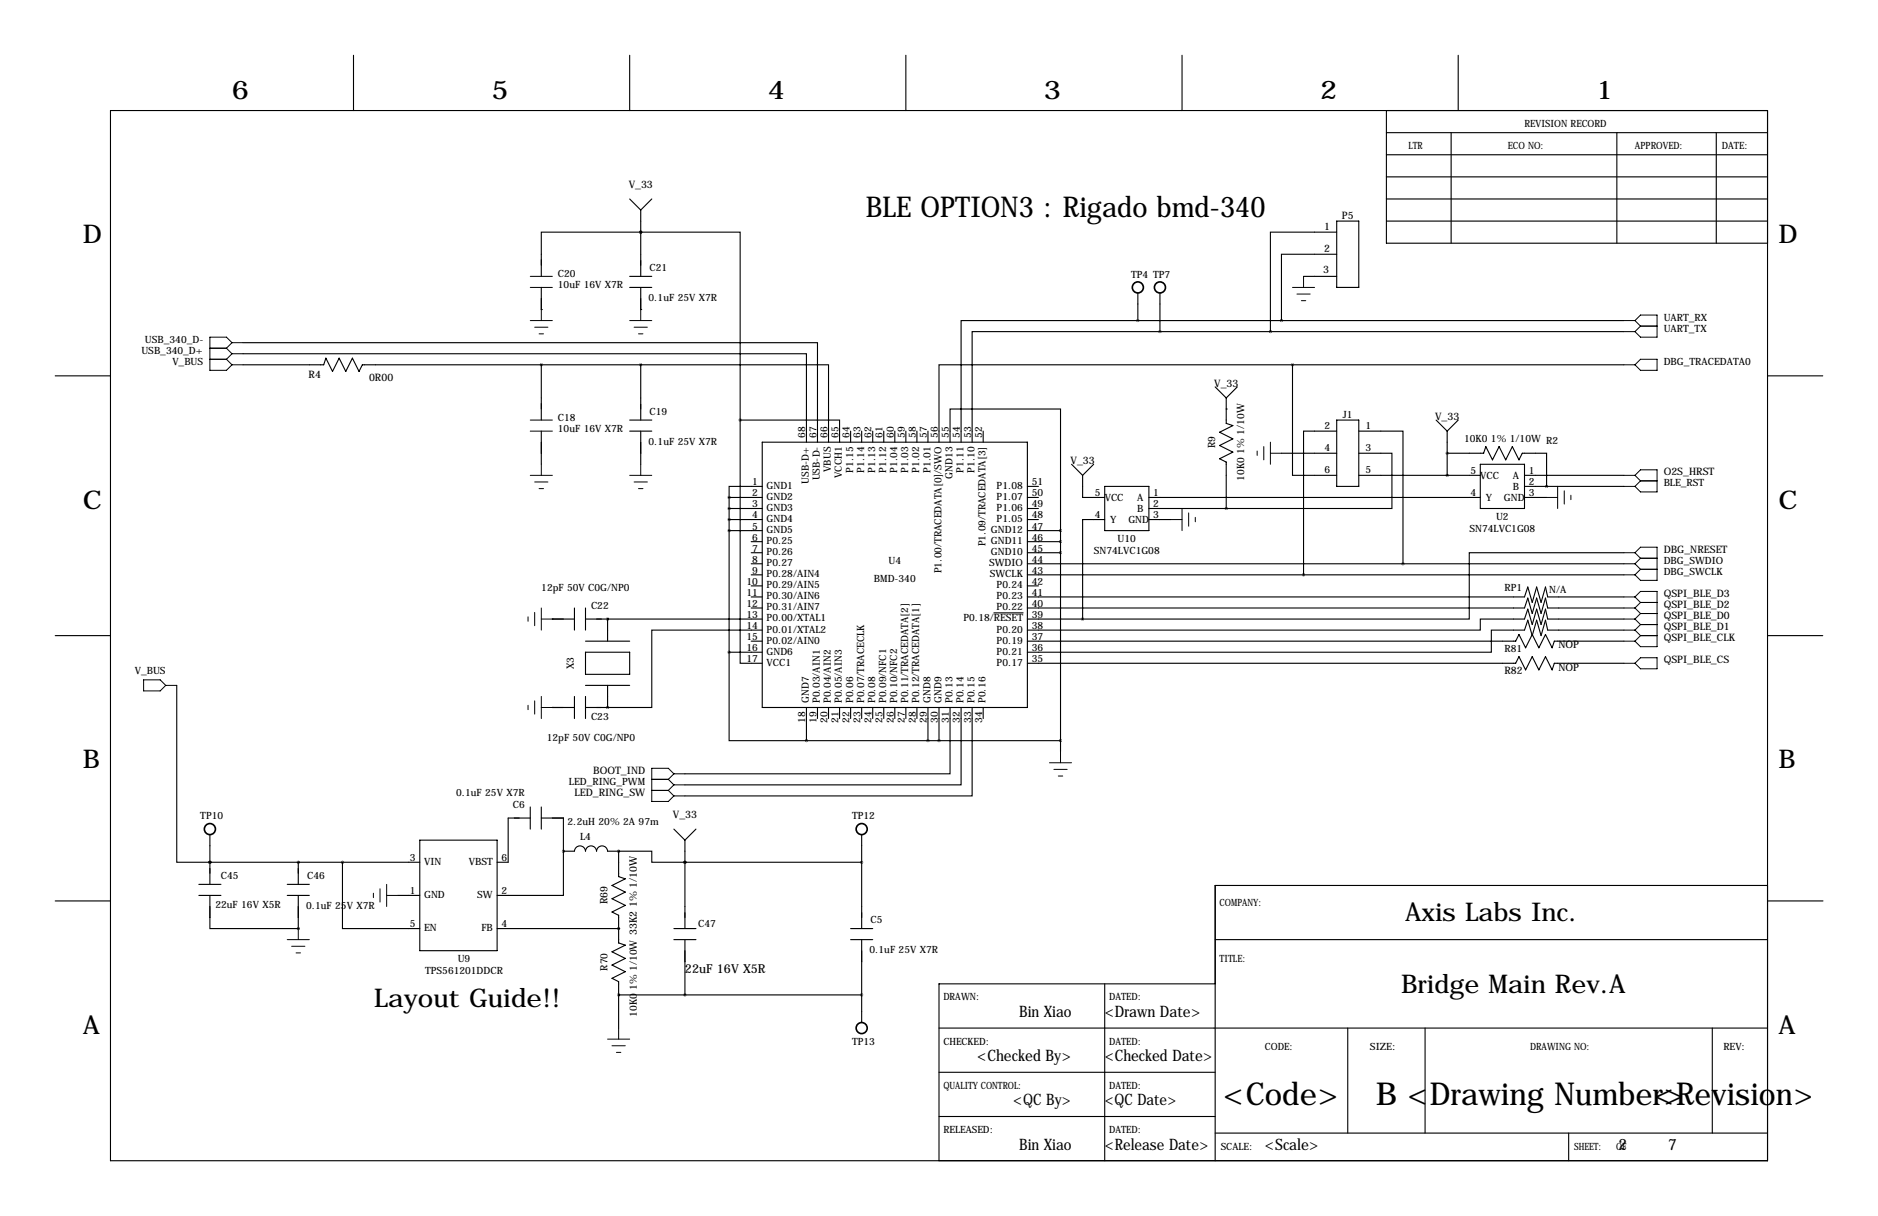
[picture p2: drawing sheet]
<svg xmlns="http://www.w3.org/2000/svg" width="432mm" height="279mm" viewBox="0 0 432 279" stroke-linecap="round" stroke-linejoin="round" font-family="sans-serif">
<g fill="none" stroke="#000" stroke-width=".25">
<path d="M81.3 12.7v12.7M144.8 12.7v12.7M208.3 12.7v12.7M271.8 12.7v12.7M335.3 12.7v12.7M25.4 25.4h381v241.3h-381zM318.8 30.5h87.6M318.8 35.6h87.6M318.8 25.4v30.5h87.6M333.7 30.5v25.4M371.8 30.5v25.4M394.6 30.5v25.4"/>
<path d="M144.8 45.7l2.5 2.6M147.3 53.3h-22.8v10.2M147.3 53.3h22.9v43.2M147.3 53.3h.1M147.3 48.3v15.2M149.9 45.7l-2.6 2.6M307.3 53.3h-15.2v22.9M307.3 58.4h-12.7v15.3M307.3 50.8h5.1v15.2h-5.1zM318.8 45.7h87.6M318.8 50.8h87.6M318.8 40.6h87.6"/>
<path d="M55.9 78.7h132.1v22.9M124.5 71.1h.1M124.5 66v5.1M144.8 63.5h5.1M144.8 66h5.1M147.3 71.1h.1M147.3 66v5.1M261.6 73.7h-40.6v27.9M261.6 67.3v6.4M261.6 73.7h111.8M266.7 76.2h-43.2v25.4M266.7 67.3v8.9"/>
<path d="M266.7 76.2h106.7M299.7 63.5h7.6M12.7 86.4h12.7M55.9 81.3h129.5v20.3M55.9 83.8h18.5l.5-1.5 1.6 3 1.5-3 1.5 3 1.5-3 1.5 3 .8-1.5h64M124.5 83.8v12.7M124.5 99.1v7.6M144.8 96.5h5.1M144.8 99.1h5.1M147.3 83.8h43.2v17.8M147.3 83.8v12.7M147.3 99.1v7.6"/>
<path d="M170.2 96.5h22.8v5.1M170.2 96.5v55.9h5.1M195.6 99.1v2.5M198.1 99.1v2.5M200.7 99.1v2.5M203.2 99.1v2.5M205.7 99.1v2.5M208.3 99.1v2.5M210.8 99.1v2.5M213.4 99.1v2.5M226.1 99.1v2.5M279.4 88.9l2.5 2.5"/>
<path d="M281.9 94h.1M281.9 91.4v5.9l1.6 .5-3.1 1.5 3.1 1.5-3.1 1.6 3.1 1.5-3.1 1.5 1.5 .8v10.6M284.5 88.9l-2.6 2.5M297.2 83.8v25.4h10.1M297.2 83.8h-81.3v17.8M297.2 83.8h76.2M307.3 99.1h-7.6v33M307.3 96.5h5.1v15.3h-5.1zM312.4 99.1h10.2v30.4M330.2 96.5l2.5 2.6M332.7 99.1v10.1M335.3 96.5l-2.6 2.6"/>
<path d="M406.4 86.4h12.7M167.6 114.3h7.7M167.6 116.8h7.7M167.6 119.4h7.7M167.6 114.3v35.6M175.3 111.8h-7.7v2.5M175.3 101.6h60.9v61h-60.9zM218.4 101.6v-7.6h25.4v27.9M236.2 111.8h2.6M236.2 114.3h2.6M236.2 116.8h2.6M236.2 119.4h2.6"/>
<path d="M246.4 106.7l2.5 2.5M248.9 109.2v5.1h5.1M251.5 106.7l-2.6 2.5M254 119.4h-5.1v22.8M254 111.8h10.2v10.1h-10.2zM264.2 114.3h76.2M264.2 116.8h17.7M264.2 119.4h5M294.6 104.1h12.7M312.4 104.1h7.6v12.7h-38.1M312.4 109.2h28M332.7 104.1h8.4l.5-1.5 1.6 3.1 1.5-3.1 1.5 3.1 1.5-3.1 1.5 3.1 .8-1.6h5.6v7.7"/>
<path d="M340.4 106.7h10.1v10.1h-10.1zM350.5 111.8h22.9M350.5 114.3h5.1M350.5 109.2h22.9M132.1 139.7v5.1M134.6 139.7v5.1M167.6 121.9h7.7M172.7 124.5h2.6M172.7 127h2.6M172.7 129.5h2.6M172.7 132.1h2.6M172.7 134.6h2.6"/>
<path d="M172.7 137.2h2.6M172.7 139.7h2.6M236.2 121.9h7.6M236.2 124.5h7.6M236.2 127h7.6M236.2 129.5h137.2M236.2 132.1h137.2M236.2 134.6h2.6M236.2 137.2h114.3l.8-2.3 1 3.5 1-3.5 1 3.5 1-3.5 .6 2.3h17.5M236.2 139.7h114.3l.8-2.3 1 3.6 1-3.6 1 3.6 1-3.6 .6 2.3h17.5M243.8 121.9v50.8M373.4 127h-35.6v15.2h-88.9"/>
<path d="M12.7 146h12.7M40.6 157.5v40.6h7.7M127 142.2h.1M127 142.2h5.1M134.6 149.9h10.2v5h-10.2zM134.6 142.2h40.7M134.6 147.3h10.2M134.6 157.5h10.2M139.7 142.2h.1M139.7 142.2v5.1M139.7 157.5v5.1M167.6 149.9v20.3h17.8"/>
<path d="M167.6 149.9h7.7M172.7 147.3h2.6M175.3 144.8h-25.4v17.8h-10.2M228.5 140.8h6.7M236.2 142.2h12.7M236.2 147.3h112.3l.7-1.5 1.6 3 1.5-3 1.5 3 1.5-3 1.6 3 .5-1.5h16M236.2 152.4h112.3l.7-1.5 1.6 3 1.5-3 1.5 3 1.5-3 1.6 3 .5-1.5h16M373.4 144.8h-17.5l-.6-2.3-1 3.5-1-3.5-1 3.5-1-3.5-.8 2.3h-7.6v5.1h-106.7M373.4 142.2h-17.5l-.6-2.2-1 3.5-1-3.5-1 3.5-1-3.5-.8 2.2h-10.1v2.6h-104.2M406.4 146h12.7M127 162.6h.1M127 162.6h5.1"/>
<path d="M132.1 160v5.1M134.6 162.6h5.1M134.6 160v5.1M139.7 162.6h.1M185.4 162.6v7.6M185.4 170.2h58.4M188 162.6v2.5M190.5 162.6v2.5M193 162.6v2.5M195.6 162.6v2.5M198.1 162.6v2.5M200.7 162.6v2.5"/>
<path d="M203.2 162.6v2.5M205.7 162.6v2.5M208.3 162.6v2.5M210.8 162.6v2.5M213.4 162.6v7.6M215.9 162.6v7.6M218.4 162.6v15.2h-60.9M221 162.6v17.7h-63.5M223.5 162.6v20.3h-66M226.1 162.6v2.5M48.3 198.1h.1M48.3 198.1h48.2"/>
<path d="M48.3 191.8v11.4M68.6 198.1h.1M68.6 198.1v5.1M78.7 198.1v15.3h17.8M96.5 193h17.8v25.4h-17.8zM121.9 188h-5.1v10.1h-2.5M121.9 185.4v5.1M124.5 185.4v5.1M124.5 188h5v7.6M129.5 195.6h2.6a1.27 1.27 0 0 1 1.3-1.2 1.27 1.27 0 0 1 1.2 1.2 1.27 1.27 0 0 1 1.3-1.2 1.27 1.27 0 0 1 1.3 1.2 1.27 1.27 0 0 1 1.2-1.2 1.27 1.27 0 0 1 1.3 1.2h2.5M129.5 195.6h.1M129.5 195.6v10.1h-15.2"/>
<path d="M142.2 195.6h7.7v2.5h7.6M142.2 195.6h.1M142.2 195.6v5.8l1.6 .5-3.1 1.6 3.1 1.5-3.1 1.5 3.1 1.5-3.1 1.5 1.5 .8v6.4l1.6 .5-3.1 1.5 3.1 1.5-3.1 1.5 3.1 1.6-3.1 1.5 1.5 .8v10.6M154.9 190.5l2.6 2.5M157.5 198.1h.1M157.5 198.1h40.6M157.5 193v20.4M160 190.5l-2.5 2.5M198.1 191.8v21.6M12.7 207h12.7M45.7 205.7h5.1M45.7 203.2h5.1"/>
<path d="M48.3 205.7v7.7h20.3M66 205.7h5.1M66 203.2h5.1M68.6 213.4h.1M68.6 205.7v7.7M91.4 205.7h5.1M114.3 213.4h27.9M142.2 213.4h.1M154.9 215.9h5.1M154.9 213.4h5.1M157.5 215.9v12.7M195.6 215.9h5.1"/>
<path d="M195.6 213.4h5.1M198.1 215.9v19M279.4 215.9h127M406.4 203.5h-127v63.2M406.5 207h12.7M142.2 228.6h.1M142.2 228.6h55.9M215.9 236.2h190.5M254 226.1v40.6M279.4 226.1h-63.5v40.6M309.9 236.2v24.1M327.7 236.2v24.1"/>
<path d="M393.7 236.2v24.1M215.9 246.4h63.5M215.9 256.5h63.5M279.4 260.3h127M360.7 260.3v6.4"/>
</g>
<g fill="none" stroke="#000" stroke-width=".23">
<path d="M53.3 78.7l-1.2-1.2h-3.8v7.6h3.8l1.2-1.3M53.3 78.7h2.6M53.3 78.7l-1.2 1.3M121.9 63.5h5.1M121.9 66h5.1M121.9 73.7h5.1M122.9 75.2h3.1M124 76.7h1M124.5 71.1v2.6M144.8 73.7h5.1M145.8 75.2h3M146.8 76.7h1"/>
<path d="M147.3 71.1v2.6M297.2 66h5.1M298.2 67.6h3M299.2 69.1h1M299.7 63.5v2.5M373.4 73.7h2.5M373.4 76.2h2.5M375.9 73.7l1.3-1.3h3.8v5.1h-3.8l-1.3-1.3M375.9 73.7l1.3 1.2M377.2 74.9h3.8M377.2 74.9l-1.3 1.3M48.3 82.5h3.8"/>
<path d="M48.3 80h3.8M52.1 82.5l1.2 1.3M52.1 80l1.2 1.3M53.3 83.8h2.6M53.3 81.3h2.6M53.3 81.3l-1.2 1.2M121.9 96.5h5.1M121.9 99.1h5.1M373.4 83.8h2.5M375.9 83.8l1.3-1.3h3.8v2.6h-3.8zM121.9 109.2h5.1M122.9 110.7h3.1"/>
<path d="M124 112.3h1M124.5 106.7v2.5M144.8 109.2h5.1M145.8 110.7h3M146.8 112.3h1M147.3 106.7v2.5M269.2 119.4h2.6M271.8 116.8v5.1M273.3 117.9v3M274.8 118.9v1M289.1 103.6v1M290.6 102.6v3.1"/>
<path d="M292.1 104.1h2.5M292.1 101.6v5.1M355.6 114.3h2.5M358.1 111.8v5M359.7 112.8v3M361.2 113.8v1M373.4 109.2h2.5M373.4 111.8h2.5M375.9 109.2l1.3-1.3h3.8v5.1h-3.8l-1.3-1.2M375.9 109.2l1.3 1.3M377.2 110.5h3.8M377.2 110.5l-1.3 1.3"/>
<path d="M124.5 139.7v5.1M373.4 132.1h2.5M373.4 129.5h2.5M373.4 127h2.5M373.4 139.7h2.5M373.4 137.2h2.5M375.9 127l1.3-1.3h3.8v7.6h-3.8l-1.3-1.2M375.9 137.2l1.3-1.3h3.8v12.7h-3.8l-1.3-1.3M375.9 129.5l1.3 1.3M375.9 127l1.3 1.3M375.9 139.7l1.3 1.3M375.9 137.2l1.3 1.2"/>
<path d="M377.2 130.8h3.8M377.2 130.8l-1.3 1.3M377.2 128.3h3.8M377.2 128.3l-1.3 1.2M377.2 138.4h3.8M377.2 138.4l-1.3 1.3M33 156.2h3.8l1.3 1.3-1.3 1.3h-3.8zM38.1 157.5h2.5M121.4 141.7v1M122.9 140.7v3.1M124.5 142.2h2.5M373.4 142.2h2.5"/>
<path d="M373.4 152.4h2.5M373.4 147.3h2.5M373.4 144.8h2.5M375.9 144.8l1.3 1.2M375.9 142.2l1.3 1.3M377.2 151.1h3.8v2.6h-3.8l-1.3-1.3zM377.2 146h3.8M377.2 146l-1.3 1.3M377.2 143.5h3.8M377.2 143.5l-1.3 1.3M377.2 141h3.8M377.2 141l-1.3 1.2"/>
<path d="M121.4 162.1v1M122.9 161v3.1M124.5 160v5.1M124.5 162.6h2.5M149.9 179.1h3.8M153.7 179.1l1.2 1.2M154.9 177.8l-1.2-1.3h-3.8v7.6h3.8l1.2-1.2M154.9 177.8h2.6M154.9 177.8l-1.2 1.3M241.3 175.3h5.1M242.3 176.8h3.1M243.3 178.3h1"/>
<path d="M243.8 172.7v2.6M149.9 181.6h3.8M153.7 181.6l1.2 1.3M154.9 180.3h2.6M154.9 180.3l-1.2 1.3M154.9 182.9h2.6M66 215.9h5.1M67.1 217.4h3M68.1 218.9h1M68.6 213.4v2.5M85.9 205.2v1M87.4 204.2v3.1"/>
<path d="M88.9 205.7h2.5M88.9 203.2v5.1M139.7 238.8h5.1M142.2 236.2v2.6M140.7 240.3h3.1M141.7 241.8h1"/>
</g>
<g fill="none" stroke="#000" stroke-width=".38">
<circle cx="261.6" cy="66" r="1.27"/>
<circle cx="266.7" cy="66" r="1.27"/>
<circle cx="48.3" cy="190.5" r="1.27"/>
<circle cx="198.1" cy="190.5" r="1.27"/>
<circle cx="198.1" cy="236.2" r="1.27"/>
</g>
<path d="M167.6 114.3a.05 .05 0 0 0 .1 0 .05 .05 0 0 0-.1 0zM167.6 116.8a.05 .05 0 0 0 .1 0 .05 .05 0 0 0-.1 0zM167.6 119.4a.05 .05 0 0 0 .1 0 .05 .05 0 0 0-.1 0zM167.6 121.9a.05 .05 0 0 0 .1 0 .05 .05 0 0 0-.1 0zM167.6 149.9a.05 .05 0 0 0 .1 0 .05 .05 0 0 0-.1 0zM213.3 170.2a.05 .05 0 0 0 .1 0 .05 .05 0 0 0-.1 0zM243.8 127a.05 .05 0 0 0 .1 0 .05 .05 0 0 0-.1 0zM243.8 124.5a.05 .05 0 0 0 .1 0 .05 .05 0 0 0-.1 0zM243.8 121.9a.05 .05 0 0 0 .1 0 .05 .05 0 0 0-.1 0zM243.8 170.2a.05 .05 0 0 0 .1 0 .05 .05 0 0 0-.1 0zM124.4 83.8a.05 .05 0 0 0 .1 0 .05 .05 0 0 0-.1 0zM48.2 198.1a.05 .05 0 0 0 .1 0 .05 .05 0 0 0-.1 0zM48.2 198.1a.05 .05 0 0 0 .1 0 .05 .05 0 0 0-.1 0zM142.2 228.6a.05 .05 0 0 0 .1 0 .05 .05 0 0 0-.1 0zM294.6 73.7a.05 .05 0 0 0 .1 0 .05 .05 0 0 0-.1 0zM281.9 116.8a.05 .05 0 0 0 .1 0 .05 .05 0 0 0-.1 0zM332.7 109.2a.05 .05 0 0 0 .1 0 .05 .05 0 0 0-.1 0zM332.7 104.1a.05 .05 0 0 0 .1 0 .05 .05 0 0 0-.1 0zM78.7 198.1a.05 .05 0 0 0 .1 0 .05 .05 0 0 0-.1 0zM142.2 213.4a.05 .05 0 0 0 .1 0 .05 .05 0 0 0-.1 0zM129.5 195.6a.05 .05 0 0 0 .1 0 .05 .05 0 0 0-.1 0zM142.2 195.6a.05 .05 0 0 0 .1 0 .05 .05 0 0 0-.1 0z" fill="#000" stroke="#000" stroke-width=".63"/>
<g font-size="7.3">
<text x="281.2" y="254">&lt;Code&gt;</text>
<text x="316.3" y="254">B &lt;Drawing Number&gt;</text>
<text x="380.3" y="254">&lt;Revision&gt;</text>
</g>
<text font-size="6.6" x="199.1" y="49.8">BLE OPTION3 : Rigado bmd-340</text>
<g font-size="5.9">
<text x="53.3" y="22.9">6</text>
<text x="113" y="22.9">5</text>
<text x="176.5" y="22.9">4</text>
<text x="240" y="22.9">3</text>
<text x="303.5" y="22.9">2</text>
<text x="367" y="22.9">1</text>
<text x="19" y="55.9">D</text>
<text x="408.9" y="55.9">D</text>
<text x="19" y="116.8">C</text>
<text x="408.9" y="116.8">C</text>
<text x="19" y="176.5">B</text>
<text x="408.9" y="176.5">B</text>
<text x="323.1" y="211.6">Axis Labs Inc.</text>
<text x="86.1" y="231.4">Layout Guide!!</text>
<text x="322.2" y="228.1">Bridge Main Rev.A</text>
<text x="19" y="237.5">A</text>
<text x="408.9" y="237.5">A</text>
</g>
<g font-size="3.6">
<text x="234.3" y="233.7">Bin Xiao</text>
<text x="254" y="233.7">&lt;Drawn Date&gt;</text>
<text x="224.7" y="243.8">&lt;Checked By&gt;</text>
<text x="254" y="243.8">&lt;Checked Date&gt;</text>
<text x="233" y="254">&lt;QC By&gt;</text>
<text x="254" y="254">&lt;QC Date&gt;</text>
<text x="234.3" y="264.2">Bin Xiao</text>
<text x="254" y="264.2">&lt;Release Date&gt;</text>
<text x="290.8" y="264.2">&lt;Scale&gt;</text>
<text x="372.1" y="264.2">2</text>
<text x="383.5" y="264.2">7</text>
</g>
<text font-size="2.8" x="157.5" y="223.5">22uF 16V X5R</text>
<g font-size="2.4">
<text x="144.6" y="43.2">V_33</text>
<text x="304.5" y="52.8">1</text>
<text x="308.5" y="50.3">P5</text>
<text x="304.5" y="57.9">2</text>
<text x="304.2" y="62.7">3</text>
<text x="71" y="86.8">R4</text>
<text x="84.9" y="87.6">0R00</text>
<text x="279.2" y="88.9">V_33</text>
<text x="330" y="96.5">V_33</text>
<text x="246.2" y="106.7">V_33</text>
<text x="382.5" y="109.2">O2S_HRST</text>
<text x="382.5" y="127">DBG_NRESET</text>
<text x="382.5" y="137.2">QSPI_BLE_D3</text>
<text x="382.5" y="142.2">QSPI_BLE_D0</text>
<text x="382.5" y="139.7">QSPI_BLE_D2</text>
<text x="358.3" y="149">NOP</text>
<text x="382.5" y="147.3">QSPI_BLE_CLK</text>
<text x="382.5" y="144.8">QSPI_BLE_D1</text>
<text x="345.9" y="154.9">R82</text>
<text x="358.3" y="154.1">NOP</text>
<text x="382.5" y="152.4">QSPI_BLE_CS</text>
<text x="136.4" y="177.8">BOOT_IND</text>
<text x="132.1" y="182.9">LED_RING_SW</text>
<text x="154.7" y="188">V_33</text>
<text x="139.7" y="207.8" transform="rotate(-90 139.7 207.8)">R69</text>
</g>
<g font-size="2.3">
<text x="350.5" y="29.2">REVISION RECORD</text>
<text x="323.8" y="34.3">LTR</text>
<text x="346.7" y="34.3">ECO NO:</text>
<text x="375.9" y="34.3">APPROVED:</text>
<text x="395.9" y="34.3">DATE:</text>
<text x="128.3" y="63.8">C20</text>
<text x="149.4" y="62.2">C21</text>
<text x="260.1" y="63.8">TP4 TP7</text>
<text x="128.3" y="66.1">10uF 16V X7R</text>
<text x="149.1" y="69.2">0.1uF 25V X7R</text>
<text x="382.5" y="76.2">UART_TX</text>
<text x="382.5" y="73.7">UART_RX</text>
<text x="32.5" y="81.3">USB_340_D+</text>
<text x="33.3" y="78.7">USB_340_D-</text>
<text x="39.6" y="83.8">V_BUS</text>
<text x="382.5" y="83.8">DBG_TRACEDATA0</text>
<text x="149.4" y="95.2">C19</text>
<text x="128.3" y="96.8">C18</text>
<text x="128.3" y="99.1">10uF 16V X7R</text>
<text x="185.2" y="100.6" transform="rotate(-90 185.2 100.6)">68</text>
<text x="187.7" y="100.6" transform="rotate(-90 187.7 100.6)">67</text>
<text x="190.2" y="100.6" transform="rotate(-90 190.2 100.6)">66</text>
<text x="192.8" y="100.6" transform="rotate(-90 192.8 100.6)">65</text>
<text x="195.3" y="100.6" transform="rotate(-90 195.3 100.6)">64</text>
<text x="197.9" y="100.6" transform="rotate(-90 197.9 100.6)">63</text>
<text x="200.4" y="100.6" transform="rotate(-90 200.4 100.6)">62</text>
<text x="202.9" y="100.6" transform="rotate(-90 202.9 100.6)">61</text>
<text x="205.5" y="100.6" transform="rotate(-90 205.5 100.6)">60</text>
<text x="208" y="100.6" transform="rotate(-90 208 100.6)">59</text>
<text x="210.6" y="100.6" transform="rotate(-90 210.6 100.6)">58</text>
<text x="213.1" y="100.6" transform="rotate(-90 213.1 100.6)">57</text>
<text x="215.6" y="100.6" transform="rotate(-90 215.6 100.6)">56</text>
<text x="218.2" y="100.6" transform="rotate(-90 218.2 100.6)">55</text>
<text x="220.7" y="100.6" transform="rotate(-90 220.7 100.6)">54</text>
<text x="223.3" y="100.6" transform="rotate(-90 223.3 100.6)">53</text>
<text x="225.8" y="100.6" transform="rotate(-90 225.8 100.6)">52</text>
<text x="304.5" y="98.6">2</text>
<text x="308.8" y="96">J1</text>
<text x="313.9" y="98.6">1</text>
<text x="336.6" y="101.6">10K0 1% 1/10W R2</text>
<text x="149.1" y="102.2">0.1uF 25V X7R</text>
<text x="279.4" y="103" transform="rotate(-90 279.4 103)">R9</text>
<text x="304.5" y="103.6">4</text>
<text x="313.9" y="103.6">3</text>
<text x="173" y="111.5">1</text>
<text x="176.3" y="112.3">GND1</text>
<text x="186" y="111.2" transform="rotate(-90 186 111.2)">USB-D+</text>
<text x="188.5" y="110.4" transform="rotate(-90 188.5 110.4)">USB-D-</text>
<text x="191.1" y="108.4" transform="rotate(-90 191.1 108.4)">VBUS</text>
<text x="193.6" y="109.8" transform="rotate(-90 193.6 109.8)">VCCH1</text>
<text x="196.1" y="108.7" transform="rotate(-90 196.1 108.7)">P1.15</text>
<text x="198.7" y="108.7" transform="rotate(-90 198.7 108.7)">P1.14</text>
<text x="201.2" y="108.7" transform="rotate(-90 201.2 108.7)">P1.13</text>
<text x="203.8" y="108.7" transform="rotate(-90 203.8 108.7)">P1.12</text>
<text x="206.3" y="108.7" transform="rotate(-90 206.3 108.7)">P1.04</text>
<text x="208.8" y="108.7" transform="rotate(-90 208.8 108.7)">P1.03</text>
<text x="211.4" y="108.7" transform="rotate(-90 211.4 108.7)">P1.02</text>
<text x="213.9" y="108.7" transform="rotate(-90 213.9 108.7)">P1.01</text>
<text x="219" y="110" transform="rotate(-90 219 110)">GND13</text>
<text x="221.5" y="108.7" transform="rotate(-90 221.5 108.7)">P1.11</text>
<text x="224.1" y="108.7" transform="rotate(-90 224.1 108.7)">P1.10</text>
<text x="229.2" y="112.3">P1.08</text>
<text x="237.2" y="111.5">51</text>
<text x="286.1" y="110.4" transform="rotate(-90 286.1 110.4)">10K0 1% 1/10W</text>
<text x="304.5" y="108.7">6</text>
<text x="313.9" y="108.7">5</text>
<text x="338.1" y="109">5</text>
<text x="340.4" y="110">VCC</text>
<text x="347.8" y="110">A</text>
<text x="347.8" y="112.6">B</text>
<text x="351.5" y="109">1</text>
<text x="351.5" y="111.5">2</text>
<text x="382.5" y="111.8">BLE_RST</text>
<text x="173" y="114">2</text>
<text x="173" y="116.6">3</text>
<text x="173" y="119.1">4</text>
<text x="176.3" y="114.9">GND2</text>
<text x="176.3" y="117.4">GND3</text>
<text x="176.3" y="119.9">GND4</text>
<text x="229.2" y="119.9">P1.05</text>
<text x="229.2" y="117.4">P1.06</text>
<text x="229.2" y="114.9">P1.07</text>
<text x="237.2" y="119.1">48</text>
<text x="237.2" y="116.6">49</text>
<text x="237.2" y="114">50</text>
<text x="251.7" y="119.1">4</text>
<text x="251.7" y="114">5</text>
<text x="254" y="115.1">VCC</text>
<text x="261.5" y="115.1">A</text>
<text x="261.5" y="117.6">B</text>
<text x="265.2" y="114">1</text>
<text x="265.2" y="116.6">2</text>
<text x="265.2" y="119.1">3</text>
<text x="338.1" y="114">4</text>
<text x="341.6" y="115.1">Y</text>
<text x="344" y="119.4">U2</text>
<text x="345.8" y="115.1">GND</text>
<text x="351.5" y="114">3</text>
<text x="173" y="121.7">5</text>
<text x="173" y="124.2">6</text>
<text x="176.3" y="122.5">GND5</text>
<text x="176.3" y="125">P0.25</text>
<text x="226.6" y="125.5" transform="rotate(-90 226.6 125.5)">P1.09/TRACEDATA[3]</text>
<text x="227.8" y="125">GND11</text>
<text x="227.8" y="122.5">GND12</text>
<text x="237.2" y="124.2">46</text>
<text x="237.2" y="121.7">47</text>
<text x="255.3" y="120.2">Y</text>
<text x="257" y="124.5">U10</text>
<text x="259.4" y="120.2">GND</text>
<text x="337.9" y="122.3">SN74LVC1G08</text>
<text x="173" y="126.7">7</text>
<text x="173" y="129.3">8</text>
<text x="173" y="131.8">9</text>
<text x="176.3" y="127.6">P0.26</text>
<text x="176.3" y="130.1">P0.27</text>
<text x="204.3" y="129.5">U4</text>
<text x="216.5" y="131.7" transform="rotate(-90 216.5 131.7)">P1.00/TRACEDATA[0]/SWO</text>
<text x="227.4" y="130.1">SWDIO</text>
<text x="227.8" y="127.6">GND10</text>
<text x="237.2" y="131.8">43</text>
<text x="237.2" y="129.3">44</text>
<text x="237.2" y="126.7">45</text>
<text x="251.5" y="127.3">SN74LVC1G08</text>
<text x="382.5" y="129.5">DBG_SWDIO</text>
<text x="124.5" y="135.9">12pF 50V C0G/NP0</text>
<text x="171.7" y="134.4">10</text>
<text x="171.7" y="136.9">11</text>
<text x="176.3" y="132.6">P0.28/AIN4</text>
<text x="176.3" y="135.2">P0.29/AIN5</text>
<text x="176.3" y="137.7">P0.30/AIN6</text>
<text x="200.9" y="133.7">BMD-340</text>
<text x="227.6" y="132.6">SWCLK</text>
<text x="229.2" y="137.7">P0.23</text>
<text x="229.2" y="135.2">P0.24</text>
<text x="237.2" y="136.9">41</text>
<text x="237.2" y="134.4">42</text>
<text x="345.9" y="135.9">RP1</text>
<text x="356.2" y="136.2">N/A</text>
<text x="382.5" y="132.1">DBG_SWCLK</text>
<text x="135.9" y="140">C22</text>
<text x="171.7" y="139.4">12</text>
<text x="171.7" y="142">13</text>
<text x="176.3" y="140.3">P0.31/AIN7</text>
<text x="176.3" y="142.8">P0.00/XTAL1</text>
<text x="221.5" y="142.8">P0.18/RESET</text>
<text x="229.2" y="140.3">P0.22</text>
<text x="237.2" y="142">39</text>
<text x="237.2" y="139.4">40</text>
<text x="171.7" y="144.5">14</text>
<text x="171.7" y="147.1">15</text>
<text x="171.7" y="149.6">16</text>
<text x="176.3" y="145.3">P0.01/XTAL2</text>
<text x="176.3" y="147.9">P0.02/AIN0</text>
<text x="229.2" y="147.9">P0.19</text>
<text x="229.2" y="145.3">P0.20</text>
<text x="237.2" y="149.6">36</text>
<text x="237.2" y="147.1">37</text>
<text x="237.2" y="144.5">38</text>
<text x="345.9" y="149.9">R81</text>
<text x="31" y="154.9">V_BUS</text>
<text x="131.9" y="153.8" transform="rotate(-90 131.9 153.8)">X3</text>
<text x="171.7" y="152.1">17</text>
<text x="176.3" y="150.4">GND6</text>
<text x="176.3" y="153">VCC1</text>
<text x="229.2" y="153">P0.17</text>
<text x="229.2" y="150.4">P0.21</text>
<text x="237.2" y="152.1">35</text>
<text x="186" y="161.5" transform="rotate(-90 186 161.5)">GND7</text>
<text x="188.5" y="161.5" transform="rotate(-90 188.5 161.5)">P0.03/AIN1</text>
<text x="191.1" y="161.5" transform="rotate(-90 191.1 161.5)">P0.04/AIN2</text>
<text x="193.6" y="161.5" transform="rotate(-90 193.6 161.5)">P0.05/AIN3</text>
<text x="196.1" y="161.5" transform="rotate(-90 196.1 161.5)">P0.06</text>
<text x="198.7" y="161.5" transform="rotate(-90 198.7 161.5)">P0.07/TRACECLK</text>
<text x="201.2" y="161.5" transform="rotate(-90 201.2 161.5)">P0.08</text>
<text x="203.8" y="161.5" transform="rotate(-90 203.8 161.5)">P0.09/NFC1</text>
<text x="206.3" y="161.5" transform="rotate(-90 206.3 161.5)">P0.10/NFC2</text>
<text x="208.8" y="161.5" transform="rotate(-90 208.8 161.5)">P0.11/TRACEDATA[2]</text>
<text x="211.4" y="161.5" transform="rotate(-90 211.4 161.5)">P0.12/TRACEDATA[1]</text>
<text x="213.9" y="161.5" transform="rotate(-90 213.9 161.5)">GND8</text>
<text x="216.5" y="161.5" transform="rotate(-90 216.5 161.5)">GND9</text>
<text x="219" y="161.5" transform="rotate(-90 219 161.5)">P0.13</text>
<text x="221.5" y="161.5" transform="rotate(-90 221.5 161.5)">P0.14</text>
<text x="224.1" y="161.5" transform="rotate(-90 224.1 161.5)">P0.15</text>
<text x="226.6" y="161.5" transform="rotate(-90 226.6 161.5)">P0.16</text>
<text x="135.9" y="165.4">C23</text>
<text x="185.2" y="166.2" transform="rotate(-90 185.2 166.2)">18</text>
<text x="187.7" y="166.2" transform="rotate(-90 187.7 166.2)">19</text>
<text x="190.2" y="166.2" transform="rotate(-90 190.2 166.2)">20</text>
<text x="192.8" y="166.2" transform="rotate(-90 192.8 166.2)">21</text>
<text x="195.3" y="166.2" transform="rotate(-90 195.3 166.2)">22</text>
<text x="197.9" y="166.2" transform="rotate(-90 197.9 166.2)">23</text>
<text x="200.4" y="166.2" transform="rotate(-90 200.4 166.2)">24</text>
<text x="202.9" y="166.2" transform="rotate(-90 202.9 166.2)">25</text>
<text x="205.5" y="166.2" transform="rotate(-90 205.5 166.2)">26</text>
<text x="208" y="166.2" transform="rotate(-90 208 166.2)">27</text>
<text x="210.6" y="166.2" transform="rotate(-90 210.6 166.2)">28</text>
<text x="213.1" y="166.2" transform="rotate(-90 213.1 166.2)">29</text>
<text x="215.6" y="166.2" transform="rotate(-90 215.6 166.2)">30</text>
<text x="218.2" y="166.2" transform="rotate(-90 218.2 166.2)">31</text>
<text x="220.7" y="166.2" transform="rotate(-90 220.7 166.2)">32</text>
<text x="223.3" y="166.2" transform="rotate(-90 223.3 166.2)">33</text>
<text x="225.8" y="166.2" transform="rotate(-90 225.8 166.2)">34</text>
<text x="125.7" y="170.2">12pF 50V C0G/NP0</text>
<text x="104.9" y="182.9">0.1uF 25V X7R</text>
<text x="117.9" y="185.8">C6</text>
<text x="130.8" y="180.3">LED_RING_PWM</text>
<text x="46.1" y="188.3">TP10</text>
<text x="130.5" y="189.6">2.2uH 20% 2A 97m</text>
<text x="195.9" y="188.3">TP12</text>
<text x="94.2" y="197.9">3</text>
<text x="115.3" y="197.9">6</text>
<text x="133.4" y="193">L4</text>
<text x="50.8" y="201.9">C45</text>
<text x="70.6" y="201.9">C46</text>
<text x="97.5" y="198.7">VIN</text>
<text x="107.8" y="198.7">VBST</text>
<text x="49.5" y="208.6">22uF 16V X5R</text>
<text x="70.4" y="208.9">0.1uF 25V X7R</text>
<text x="94.2" y="205.5">1</text>
<text x="97.5" y="206.3">GND</text>
<text x="109.7" y="206.3">SW</text>
<text x="115.3" y="205.5">2</text>
<text x="280.4" y="208.3">COMPANY:</text>
<text x="94.2" y="213.1">5</text>
<text x="97.5" y="213.9">EN</text>
<text x="110.7" y="213.9">FB</text>
<text x="115.3" y="213.1">4</text>
<text x="160.5" y="213.1">C47</text>
<text x="200.2" y="212.1">C5</text>
<text x="105.2" y="221">U9</text>
<text x="199.9" y="219">0.1uF 25V X7R</text>
<text x="280.4" y="221">TITLE:</text>
<text x="97.7" y="223.9">TPS561201DDCR</text>
<text x="139.7" y="223" transform="rotate(-90 139.7 223)">R70</text>
<text x="146.4" y="233.6" transform="rotate(-90 146.4 233.6)">10K0 1% 1/10W 33K2 1% 1/10W</text>
<text x="216.9" y="229.9">DRAWN:</text>
<text x="255" y="229.9">DATED:</text>
<text x="195.9" y="240.1">TP13</text>
<text x="216.9" y="240">CHECKED:</text>
<text x="255" y="240">DATED:</text>
<text x="290.8" y="241.3">CODE:</text>
<text x="315" y="241.3">SIZE:</text>
<text x="351.8" y="241.3">DRAWING NO:</text>
<text x="396.2" y="241.3">REV:</text>
<text x="216.9" y="250.2">QUALITY CONTROL:</text>
<text x="255" y="250.2">DATED:</text>
<text x="216.9" y="260.3">RELEASED:</text>
<text x="255" y="260.3">DATED:</text>
<text x="280.7" y="264.2">SCALE:</text>
<text x="361.9" y="264.2">SHEET:</text>
<text x="371.6" y="264.2">OF</text>
</g>
</svg>
